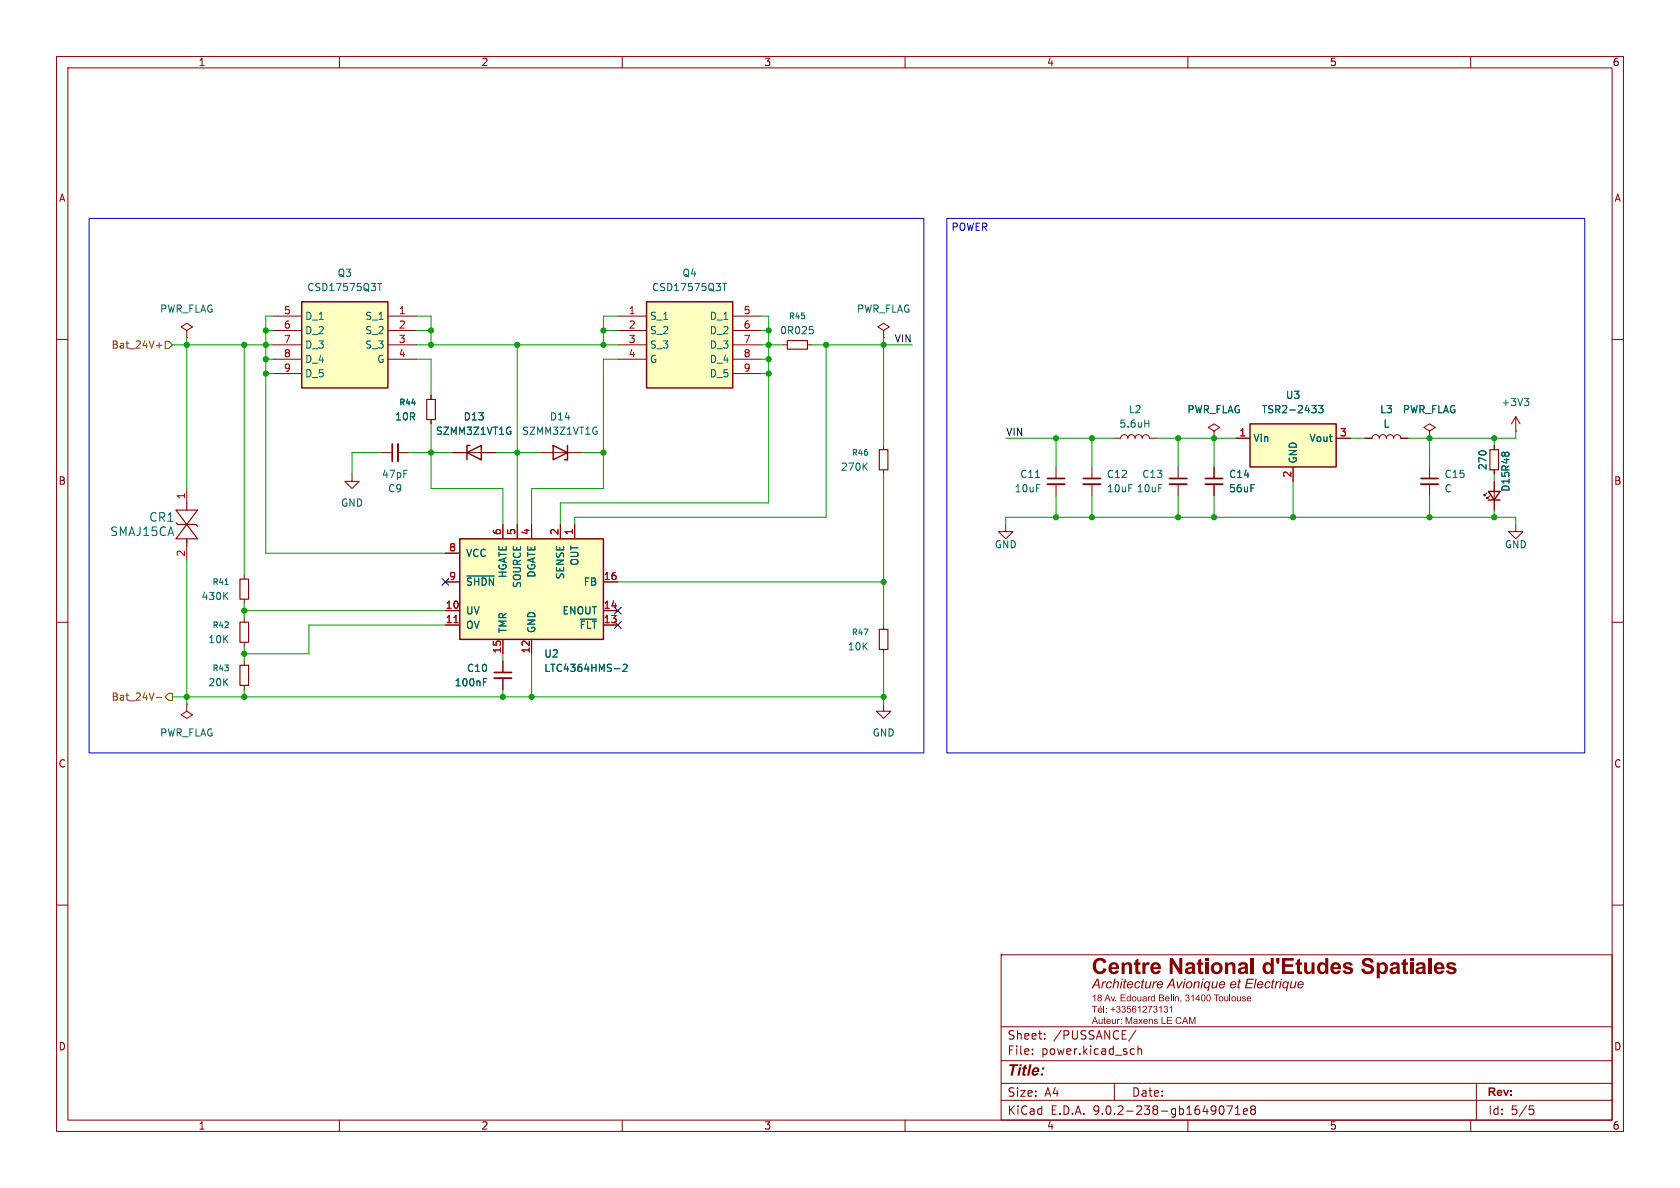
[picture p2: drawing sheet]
<svg xmlns="http://www.w3.org/2000/svg" width="297mm" height="210mm" viewBox="0 0 297 210" stroke-linecap="round" stroke-linejoin="round" font-family="sans-serif">
<g fill="none" stroke="#840000" stroke-width=".18">
<path d="M10 10h277v190h-277zM12 12h273v186h-273zM60 10v2M110 10v2M160 10v2M210 10v2M260 10v2M10 60h2M285 60h2M10 110h2M285 110h2M10 160h2"/>
<path d="M177 168.8h108v29.2h-108zM285 160h2M60 198v2M110 198v2M160 198v2M177 194.5h108M177 191.5h108M177 187.5h108M177 181.5h108M182.5 186.3v.1M182.5 185.5v.1M184.7 183.6v.1"/>
<path d="M184.7 182.8v.1M200.1 185.4l.4 .1M200.5 186.3l-.4 .1M200.8 182.1l-1.3 2M201.2 185.5l.2-.1 .3 .1 .1 .9M201.2 184.9v1.5M210 198v2M216.2 195.6l.2 .5-.2 .8M216.9 195.5h1l-.7 1.5M218.4 197h.8M218.4 195.9l.4-.4v1.5M219.8 196.5l.7-.1v-.3l-.5-.1-.2 .2 .1 .7h.6"/>
<path d="M221.4 196.1l-.3-.2 .3-.4 .4 .1 .2 .2-.3 .3M221.4 196.1l-.3 .3 .1 .5 .2 .1 .4-.1 .2-.2-.1-.4-.2-.2M221.4 196.1h.3M260 198v2M270.4 195.5h.7M270.5 196.1h.4l.3 .3-.2 .5-.5 .1"/>
</g>
<g fill="#840000">
<path d="M193 177.8h1v.1h-.4v1.1h-.2v-1.1h-.4z"/>
<path d="M194.2 178.2l.2-.1a.41 .41 0 0 1 .5 .5h-.7l.2 .3 .5-.2a.42 .42 0 0 1-.5 .3 .42 .42 0 0 1-.3-.5h.6l-.2-.3-.4 .3z"/>
<path d="M195.1 177.8h.1v1.2h-.1z"/>
<path d="M195.5 178.1h.2v.2h-.2z"/>
<path d="M195.5 178.8h.2v.2h-.2z"/>
</g>
<path d="M214.6 76.2l1-.6-1-.7-1 .7 1 .6v1.3M214.6 77.5h.1M241.3 77.5h1.3a.64 .64 0 0 1 .6-.7 .64 .64 0 0 1 .6 .7 .64 .64 0 0 1 .7-.7 .64 .64 0 0 1 .6 .7 .64 .64 0 0 1 .6-.7 .64 .64 0 0 1 .7 .7 .64 .64 0 0 1 .6-.7 .64 .64 0 0 1 .6 .7h1.3M67.3 80h2M70.4 80h2M177.8 92.7v1.3h1.3l-1.3 1.3-1.3-1.3h1.3M186.7 82.6v2M186.7 85.6v2M156.2 110.5v.8M156.2 114.8v.8M197 191.5v3M261 191.5v6.5" fill="none" stroke="#840000" stroke-width=".18"/>
<path d="M69.3 78.5v3M185.2 84.6h3" fill="none" stroke="#840000" stroke-width=".3"/>
<path d="M70.4 78.5v3M185.2 85.6h3" fill="none" stroke="#840000" stroke-width=".33"/>
<path d="M155.4 111.3h1.6v3.5h-1.6z" fill="none" stroke="#840000" stroke-width=".2"/>
<path d="M183.1 84.4h.7" fill="none" stroke="#006464" stroke-width=".18"/>
<path d="M221 74.9h15.2v7.7h-15.2z" fill="#ffffc2"/>
<path d="M221 74.9h15.2v7.7h-15.2zM263.1 86.9h2.1l-1 1.5zM263.1 88.4h2.1" fill="none" stroke="#840000" stroke-width=".25"/>
<g fill="none" stroke="#840000" stroke-width=".18">
<path d="M156.2 58.4l1-.6-1-.6-1 .6 1 .6v1.3M156.2 59.7h.1M138.4 61h.8M142.7 61h.8M156.2 78.7v.8M196.8 77.5h1.3a.64 .64 0 0 1 .7-.7 .64 .64 0 0 1 .6 .7 .64 .64 0 0 1 .6-.7 .64 .64 0 0 1 .7 .7 .64 .64 0 0 1 .6-.7 .64 .64 0 0 1 .6 .7 .64 .64 0 0 1 .7-.7 .64 .64 0 0 1 .6 .7h1.3M218.4 77.5h2.6M236.2 77.5h2.6M252.7 76.2l1-.6-1-.7-1 .7 1 .6v1.3M252.7 77.5h.1M264.2 78.7v.8M268 76.2h.1"/>
<path d="M268 73.7l-.8 1.2M268 73.7l.7 1.2M268 73.7v2.5M62.2 83.8v1.3h1.3l-1.3 1.3-1.2-1.3h1.2M156.2 83.1v.7M193 82.6v2M193 85.6v2M208.3 82.6v2M208.3 85.6v2M214.6 82.6v2M214.6 85.6v2M228.6 82.6v2.5"/>
<path d="M252.7 82.6v2M252.7 85.6v2M262.9 87.1l-.5 .5v-.2v.2h.2M263.4 87.6l-.5 .5v-.2v.2h.2M264.2 83.1v.7M264.2 85.1v5.1M268 92.7v1.3h1.2l-1.2 1.3-1.3-1.3h1.3M43.2 101.6v.8M43.2 105.9v.8M43.2 109.2v.8M43.2 113.5v.8M43.2 116.8v.8"/>
<path d="M88.9 116.8v2.1M88.9 119.9v2M43.2 121.2v.7M156.2 124.5v1.2h1.3l-1.3 1.3-1.3-1.3h1.3"/>
</g>
<g fill="none" stroke="#006464" stroke-width=".18">
<path d="M143.1 57.7h.6M143.5 58.2l.3 .3v.3l-.3 .2M202.4 74.8h.7M203.1 74.2v1.3M231.9 71.7h.8l-.4 .5M232.6 72.2l.1 .2-.1 .5M233.1 71.7h.8l-.4 .5 .3 .1v.5l-.2 .2-.5-.2M269.5 70.4h.8l-.5 .5M270 70.9l.3 .3v.3l-.3 .2M152.8 82.4l.5 .7M153.3 81.9l-.7 .7M39.7 105.3l.6 .7"/>
<path d="M39.8 103.3h.6M40.3 104.7l-.7 .7M85.5 120h.6M85.5 120.6h.4"/>
</g>
<path d="M139.2 60.2h3.5v1.5h-3.5zM155.4 79.5h1.6v3.6h-1.6zM263.4 79.5h1.5v3.6h-1.5zM42.4 102.4h1.5v3.5h-1.5zM42.4 117.6h1.5v3.6h-1.5zM42.4 110h1.5v3.5h-1.5z" fill="none" stroke="#840000" stroke-width=".2"/>
<path d="M191.5 84.6h3.1M206.8 84.6h3M213.1 84.6h3.1M251.2 84.6h3.1M87.4 118.9h3" fill="none" stroke="#840000" stroke-width=".3"/>
<path d="M191.5 85.6h3.1M206.8 85.6h3M213.1 85.6h3.1M251.2 85.6h3.1M87.4 119.9h3" fill="none" stroke="#840000" stroke-width=".33"/>
<path d="M114.3 53.3h15.2v15.3h-15.2z" fill="#ffffc2"/>
<path d="M114.3 53.3h15.2v15.3h-15.2z" fill="none" stroke="#840000" stroke-width=".25"/>
<path d="M109.2 55.9h5.1M109.2 58.4h5.1M129.5 55.9h5.1M129.5 58.4h5.1M109.2 61h5.1M109.2 63.5h5.1M129.5 61h5.1M129.5 63.5h5.1M129.5 66h5.1" fill="none" stroke="#840000" stroke-width=".18"/>
<path d="M127.7 50.1h.8M128.1 50.1v1.3" fill="none" stroke="#006464" stroke-width=".18"/>
<path d="M81.3 95.3h25.4v17.7h-25.4z" fill="#ffffc2"/>
<path d="M83.1 78.7h-.6v2.6M97.8 78.7l2.5 1.3-2.5 1.3zM100.3 78.7v2.6h-.5M81.3 95.3h25.4v17.7h-25.4zM82.5 80l2.6-1.3v2.6z" fill="none" stroke="#840000" stroke-width=".25"/>
<g fill="none" stroke="#840000" stroke-width=".18">
<path d="M76.2 69.9v.7M76.2 74.2v.7M78.7 97.8h2.6M80 80h7.6M88.9 92.7v2.6M91.4 92.7v2.6M94 92.7v2.6M95.2 80h7.7M99.1 92.7v2.6M101.6 92.7v2.6M78.7 102.9h2.6M78.7 108h2.6"/>
<path d="M78.7 110.5h2.6M88.9 113v2.6M94 113v2.6M106.7 102.9h2.5M106.7 108h2.5M106.7 110.5h2.5"/>
</g>
<path d="M82.5 101.8h4.9M102.6 109.4h2.8M108.6 118.2h1M110.1 117.5l.5-.1 .3 .4-.8 .9h.8" fill="none" stroke="#006464" stroke-width=".18"/>
<path d="M80.3 110.1h.7" fill="none" stroke="#a90000" stroke-width=".18"/>
<path d="M75.4 70.6h1.6v3.6h-1.6z" fill="none" stroke="#840000" stroke-width=".2"/>
<path d="M53.3 53.3h15.3v15.3h-15.3z" fill="#ffffc2"/>
<path d="M53.3 53.3h15.3v15.3h-15.3z" fill="none" stroke="#840000" stroke-width=".25"/>
<g fill="none" stroke="#840000" stroke-width=".18">
<path d="M33 58.4l1-.6-1-.6-1 .6 1 .6v1.3M33 59.7h.1M48.3 55.9h5M48.3 58.4h5M68.6 55.9h5.1M68.6 58.4h5.1M48.3 61h5M48.3 63.5h5M48.3 66h5M68.6 61h5.1M68.6 63.5h5.1M76.2 69.9v.7"/>
<path d="M76.2 74.2v.7M214.6 77.5h.1M218.4 77.5h2.6M236.2 77.5h2.6M241.3 77.5h1.3M247.6 77.5h1.3M252.7 77.5h.1M264.2 78.7v.8M33 86.4v2.5M33 96.5v2.6M78.7 97.8h2.6M80 80h2.5"/>
<path d="M85.1 80h2.5M88.9 92.7v2.6M91.4 92.7v2.6M94 92.7v2.6M99.1 92.7v2.6M101.6 92.7v2.6M214.6 82.6v2M214.6 85.6v2M228.6 82.6v2.5M264.2 83.1v.7M264.2 85.1v1.8M264.2 88.4v1.8"/>
<path d="M78.7 102.9h2.6M78.7 108h2.6M78.7 110.5h2.6M88.9 113v2.6M88.9 116.8v2.1M88.9 119.9v2M94 113v2.6M106.7 102.9h2.5M106.7 108h2.5M106.7 110.5h2.5M33 124.5v1.2l1 .7-1 .6-1-.6 1-.7M33 124.5h.1"/>
</g>
<path d="M66.8 50.1h.7M67.1 50.1v1.3M231.9 71.7h.8l-.4 .5M232.6 72.2l.1 .2-.1 .5M233.1 71.7h.8l-.4 .5 .3 .1v.5l-.2 .2-.5-.2M82.5 101.8h4.9M85.5 120h.6M102.6 109.4h2.8M108.6 118.2h1M110.1 117.5l.5-.1 .3 .4-.8 .9h.8M85.5 120.6h.4" fill="none" stroke="#006464" stroke-width=".18"/>
<path d="M31.1 90.2h3.8l-3.8 5.1h3.8zM31.1 92.4l.3 .3h3.2l.3 .3M33 88.9v1.3M33 95.3v1.2" fill="none" stroke="#840000" stroke-width=".2"/>
<path d="M27.6 61.1h1M28.1 60.6v.9M29.2 60.3h.6l.7 .7-.7 .6h-.6zM27.6 123.3h1M29.8 122.6h.7v1.2h-.7l-.6-.6z" fill="none" stroke="#725600" stroke-width=".18"/>
<g fill="none" stroke="#009600" stroke-width=".18">
<path d="M33 59.7v26.7M47 58.4h1.3M48.3 55.9h-1.3v41.9h31.7M73.7 55.9h2.5v5.1M73.7 58.4h2.5M106.7 58.4h2.5M109.2 55.9h-2.5v5.1M134.6 55.9h1.3v33h-36.8v3.8M134.6 58.4h1.3M156.2 59.7v19M30.5 61h17.8M43.2 61v40.6"/>
<path d="M47 63.5h1.3M47 66h1.3M73.7 61h35.5M73.7 63.5h2.5v6.4M76.2 74.9v11.5h12.7v6.3M91.4 61v31.7M109.2 63.5h-2.5v22.9h-12.7v6.3M134.6 61h3.8M134.6 63.5h1.3M134.6 66h1.3M143.5 61h17.8M146 61v30.4h-44.4v1.3"/>
<path d="M177.8 77.5h19M186.7 77.5v5.1M193 77.5v5.1M204.5 77.5h13.9M208.3 77.5v5.1M214.6 77.5v5.1M238.8 77.5h2.5M252.7 77.5v5.1M264.2 77.5v1.2M268 76.2v1.3h-19.1M33 99.1v25.4M67.3 80h-5.1v3.8"/>
<path d="M72.4 80h7.6M87.6 80h7.6M102.9 80h3.8M156.2 83.8v26.7M177.8 92.7v-1.3h90.2v1.3M186.7 87.6v3.8M193 87.6v3.8M208.3 87.6v3.8M214.6 87.6v3.8M228.6 85.1v6.3M252.7 87.6v3.8M264.2 83.8v1.3"/>
<path d="M264.2 90.2v1.2M43.2 106.7v2.5M43.2 114.3v2.5M43.2 108h35.5M78.7 110.5h-24.1v5.1h-11.4M88.9 115.6v1.2M94 115.6v7.6M109.2 102.9h47M156.2 115.6v8.9M30.5 123.2h125.7M43.2 121.9v1.3M88.9 121.9v1.3"/>
</g>
<path d="M78.1 102.3l1.2 1.2M79.3 102.3l-1.2 1.2M108.6 109.9l1.2 1.2M108.6 107.3l1.2 1.3M109.8 109.9l-1.2 1.2M109.8 107.3l-1.2 1.3" fill="none" stroke="#000084" stroke-width=".18"/>
<path d="M15.7 38.6h147.6v94.5h-147.6zM167.4 38.6h112.8v94.5h-112.8z" fill="none" stroke="#0000c2" stroke-width=".18"/>
<path d="M80.3 110.1h.7" fill="none" stroke="#a90000" stroke-width=".18"/>
<g fill="#009600" stroke="#009600" stroke-width=".18">
<circle cx="264.2" cy="77.5" r=".46"/>
<circle cx="252.7" cy="77.5" r=".46"/>
<circle cx="252.7" cy="91.4" r=".46"/>
<circle cx="264.2" cy="91.4" r=".46"/>
<circle cx="47" cy="58.4" r=".46"/>
<circle cx="106.7" cy="61" r=".46"/>
<circle cx="76.2" cy="58.4" r=".46"/>
<circle cx="76.2" cy="61" r=".46"/>
<circle cx="76.2" cy="80" r=".46"/>
<circle cx="91.4" cy="80" r=".46"/>
<circle cx="106.7" cy="58.4" r=".46"/>
<circle cx="91.4" cy="61" r=".46"/>
<circle cx="106.7" cy="80" r=".46"/>
<circle cx="156.2" cy="61" r=".46"/>
<circle cx="186.7" cy="77.5" r=".46"/>
<circle cx="135.9" cy="63.5" r=".46"/>
<circle cx="135.9" cy="66" r=".46"/>
<circle cx="135.9" cy="61" r=".46"/>
<circle cx="156.2" cy="123.2" r=".46"/>
<circle cx="156.2" cy="102.9" r=".46"/>
<circle cx="135.9" cy="58.4" r=".46"/>
<circle cx="146" cy="61" r=".46"/>
<circle cx="186.7" cy="91.4" r=".46"/>
<circle cx="43.2" cy="61" r=".46"/>
<circle cx="47" cy="61" r=".46"/>
<circle cx="47" cy="66" r=".46"/>
<circle cx="47" cy="63.5" r=".46"/>
<circle cx="33" cy="61" r=".46"/>
<circle cx="43.2" cy="115.6" r=".46"/>
<circle cx="43.2" cy="108" r=".46"/>
<circle cx="94" cy="123.2" r=".46"/>
<circle cx="88.9" cy="123.2" r=".46"/>
<circle cx="33" cy="123.2" r=".46"/>
<circle cx="43.2" cy="123.2" r=".46"/>
<circle cx="208.3" cy="91.4" r=".46"/>
<circle cx="214.6" cy="91.4" r=".46"/>
<circle cx="228.6" cy="91.4" r=".46"/>
<circle cx="214.6" cy="77.5" r=".46"/>
<circle cx="208.3" cy="77.5" r=".46"/>
<circle cx="193" cy="91.4" r=".46"/>
<circle cx="193" cy="77.5" r=".46"/>
</g>
<text font-size="3.9" fill="#840000" x="193" y="173.2">Centre National d'Etudes Spatiales</text>
<text font-size="2.8" fill="#840000" x="178" y="190.9">Title:</text>
<text font-size="2.4" fill="#840000" x="193" y="175.3">Architecture Avionique et Electrique</text>
<g font-size="2.1" fill="#006464">
<text x="19.4" y="95">SMAJ15CA</text>
<text x="26.3" y="92.4">CR1</text>
</g>
<g font-size="2.1" fill="#840000">
<text x="178" y="184">Sheet:</text>
<text x="186.2" y="184">/PUSSANCE/</text>
<text x="178" y="186.7">File:</text>
<text x="184.1" y="186.7">power.kicad_sch</text>
<text x="178" y="197.3">KiCad</text>
<text x="178" y="194.1">Size:</text>
<text x="184.7" y="194.1">A4</text>
<text x="185.7" y="197.3">E.D.A.</text>
<text x="193.3" y="197.3">9.0.2-238-gb1649071e8</text>
<text x="200" y="194.1">Date:</text>
<text x="263" y="194.3">Rev:</text>
<text x="263" y="197.3">Id:</text>
<text x="267.1" y="197.3">5/5</text>
</g>
<g font-size="1.8" fill="#840000">
<text x="35" y="11.9">1</text>
<text x="85" y="11.9">2</text>
<text x="135" y="11.9">3</text>
<text x="185" y="11.9">4</text>
<text x="235" y="11.9">5</text>
<text x="285" y="11.9">6</text>
<text x="10.3" y="35.9">A</text>
<text x="285.3" y="35.9">A</text>
<text x="10.3" y="85.9">B</text>
<text x="285.3" y="85.9">B</text>
<text x="10.3" y="135.9">C</text>
<text x="285.3" y="135.9">C</text>
<text x="10.3" y="185.9">D</text>
<text x="285.3" y="185.9">D</text>
<text x="35" y="199.9">1</text>
<text x="85" y="199.9">2</text>
<text x="135" y="199.9">3</text>
<text x="185" y="199.9">4</text>
<text x="235" y="199.9">5</text>
<text x="285" y="199.9">6</text>
</g>
<text font-size="1.8" fill="#0000c2" x="168.1" y="41">POWER</text>
<g font-size="1.8" fill="#006464">
<text x="54.2" y="51.7">CSD17575Q3T</text>
<text x="59.6" y="49.1">Q3</text>
<text x="115.2" y="51.7">CSD17575Q3T</text>
<text x="120.5" y="49.1">Q4</text>
<text x="28.2" y="55.5">PWR_FLAG</text>
<text x="53.8" y="56.7">D_1</text>
<text x="53.8" y="59.3">D_2</text>
<text x="64.5" y="56.7">S_1</text>
<text x="64.5" y="59.3">S_2</text>
<text x="114.8" y="56.7">S_1</text>
<text x="114.8" y="59.3">S_2</text>
<text x="125.4" y="56.7">D_1</text>
<text x="125.4" y="59.3">D_2</text>
<text x="137.8" y="59.3">0R025</text>
<text x="151.4" y="55.5">PWR_FLAG</text>
<text x="53.8" y="61.8">D_3</text>
<text x="53.8" y="64.4">D_4</text>
<text x="64.5" y="61.8">S_3</text>
<text x="66.6" y="64.4">G</text>
<text x="114.8" y="61.8">S_3</text>
<text x="114.8" y="64.4">G</text>
<text x="125.4" y="61.8">D_3</text>
<text x="125.4" y="64.4">D_4</text>
<text x="53.8" y="66.9">D_5</text>
<text x="125.4" y="66.9">D_5</text>
<text x="227.2" y="70.7">U3</text>
<text x="265.3" y="72">+3V3</text>
<text x="69.8" y="74.5">10R</text>
<text x="77" y="77.1">SZMM3Z1VT1G</text>
<text x="81.9" y="74.5">D13</text>
<text x="92.2" y="77.1">SZMM3Z1VT1G</text>
<text x="97.1" y="74.5">D14</text>
<text x="197.8" y="75.8">5.6uH</text>
<text x="199.4" y="73.3">L2</text>
<text x="209.8" y="73.3">PWR_FLAG</text>
<text x="223" y="73.3">TSR2-2433</text>
<text x="243.9" y="73.3">L3</text>
<text x="244.5" y="75.8">L</text>
<text x="247.9" y="73.3">PWR_FLAG</text>
<text x="148.6" y="83.4">270K</text>
<text x="221.5" y="78.3">Vin</text>
<text x="229.5" y="82" transform="rotate(-90 229.5 82)">GND</text>
<text x="231.4" y="78.3">Vout</text>
<text x="263" y="83.2" transform="rotate(-90 263 83.2)">270</text>
<text x="60.2" y="89.8">GND</text>
<text x="67.4" y="84.7">47pF</text>
<text x="68.5" y="87.2">C9</text>
<text x="179.3" y="87.2">10uF</text>
<text x="180.2" y="84.7">C11</text>
<text x="195.6" y="84.7">C12</text>
<text x="195.6" y="87.2">10uF</text>
<text x="200.9" y="87.2">10uF</text>
<text x="201.8" y="84.7">C13</text>
<text x="217.2" y="84.7">C14</text>
<text x="217.2" y="87.2">56uF</text>
<text x="255.3" y="84.7">C15</text>
<text x="255.3" y="87.2">C</text>
<text x="267.1" y="87" transform="rotate(-90 267.1 87)">D15 R48</text>
<text x="82.3" y="98.7">VCC</text>
<text x="102.5" y="100.1" transform="rotate(-90 102.5 100.1)">OUT</text>
<text x="175.8" y="97.1">GND</text>
<text x="265.9" y="97.1">GND</text>
<text x="35.5" y="106.3">430K</text>
<text x="82.3" y="103.7">~{SHDN}</text>
<text x="89.8" y="102.3" transform="rotate(-90 89.8 102.3)">HGATE</text>
<text x="92.3" y="104" transform="rotate(-90 92.3 104)">SOURCE</text>
<text x="94.8" y="102.2" transform="rotate(-90 94.8 102.2)">DGATE</text>
<text x="99.9" y="102.5" transform="rotate(-90 99.9 102.5)">SENSE</text>
<text x="103.1" y="103.7">FB</text>
<text x="36.7" y="113.9">10K</text>
<text x="82.3" y="108.8">UV</text>
<text x="82.3" y="111.4">OV</text>
<text x="89.8" y="112" transform="rotate(-90 89.8 112)">TMR</text>
<text x="94.8" y="112" transform="rotate(-90 94.8 112)">GND</text>
<text x="99.4" y="108.8">ENOUT</text>
<text x="102.4" y="111.4">~{FLT}</text>
<text x="82.5" y="119">C10</text>
<text x="96.1" y="116.4">U2</text>
<text x="96.1" y="119">LTC4364HMS-2</text>
<text x="149.8" y="115.2">10K</text>
<text x="36.7" y="121.5">20K</text>
<text x="80.3" y="121.5">100nF</text>
<text x="28.2" y="130.4">PWR_FLAG</text>
<text x="154.2" y="130.4">GND</text>
</g>
<g font-size="1.8" fill="#a90000">
<text x="50.1" y="55.6">5</text>
<text x="50.1" y="58.2">6</text>
<text x="70.4" y="55.6">1</text>
<text x="70.4" y="58.2">2</text>
<text x="111.1" y="55.6">1</text>
<text x="111.1" y="58.2">2</text>
<text x="131.4" y="55.6">5</text>
<text x="131.4" y="58.2">6</text>
<text x="50.1" y="60.7">7</text>
<text x="50.1" y="63.2">8</text>
<text x="50.1" y="65.8">9</text>
<text x="70.4" y="60.7">3</text>
<text x="70.4" y="63.2">4</text>
<text x="111.1" y="60.7">3</text>
<text x="111.1" y="63.2">4</text>
<text x="131.4" y="60.7">7</text>
<text x="131.4" y="63.2">8</text>
<text x="131.4" y="65.8">9</text>
<text x="219" y="77.2">1</text>
<text x="236.8" y="77.2">3</text>
<text x="32.8" y="88.3" transform="rotate(-90 32.8 88.3)">1</text>
<text x="228.3" y="84.5" transform="rotate(-90 228.3 84.5)">2</text>
<text x="88.6" y="94.7" transform="rotate(-90 88.6 94.7)">6</text>
<text x="91.2" y="94.7" transform="rotate(-90 91.2 94.7)">5</text>
<text x="93.7" y="94.7" transform="rotate(-90 93.7 94.7)">4</text>
<text x="98.8" y="94.7" transform="rotate(-90 98.8 94.7)">2</text>
<text x="101.3" y="94.7" transform="rotate(-90 101.3 94.7)">1</text>
<text x="32.8" y="98.5" transform="rotate(-90 32.8 98.5)">2</text>
<text x="79.3" y="97.5">8</text>
<text x="78.7" y="107.7">10</text>
<text x="79.3" y="102.6">9</text>
<text x="106.6" y="102.6">16</text>
<text x="106.6" y="107.7">14</text>
<text x="78.7" y="110.2">11</text>
<text x="106.6" y="110.2">13</text>
<text x="88.6" y="115.6" transform="rotate(-90 88.6 115.6)">15</text>
<text x="93.7" y="115.6" transform="rotate(-90 93.7 115.6)">12</text>
</g>
<g font-size="1.8" fill="#725600">
<text x="19.6" y="61.8">Bat_24V+</text>
<text x="19.6" y="124.1">Bat_24V-</text>
</g>
<g font-size="1.8" fill="#0f0f0f">
<text x="158.1" y="60.6">VIN</text>
<text x="177.8" y="77.1">VIN</text>
</g>
<g font-size="1.7" fill="#840000">
<text x="193" y="177.4">18 Av. Edouard Belin, 31400 Toulouse</text>
<text x="196.3" y="179.4">+33561273131</text>
<text x="193" y="181.4">Auteur: Maxens LE CAM</text>
</g>
<g font-size="1.4" fill="#006464">
<text x="139.4" y="56.6">R45</text>
<text x="70.5" y="71.9">R44</text>
<text x="150.5" y="80.7">R46</text>
<text x="37.5" y="103.6">R41</text>
<text x="37.5" y="111.2">R42</text>
<text x="150.5" y="112.5">R47</text>
<text x="37.5" y="118.8">R43</text>
</g>
</svg>
